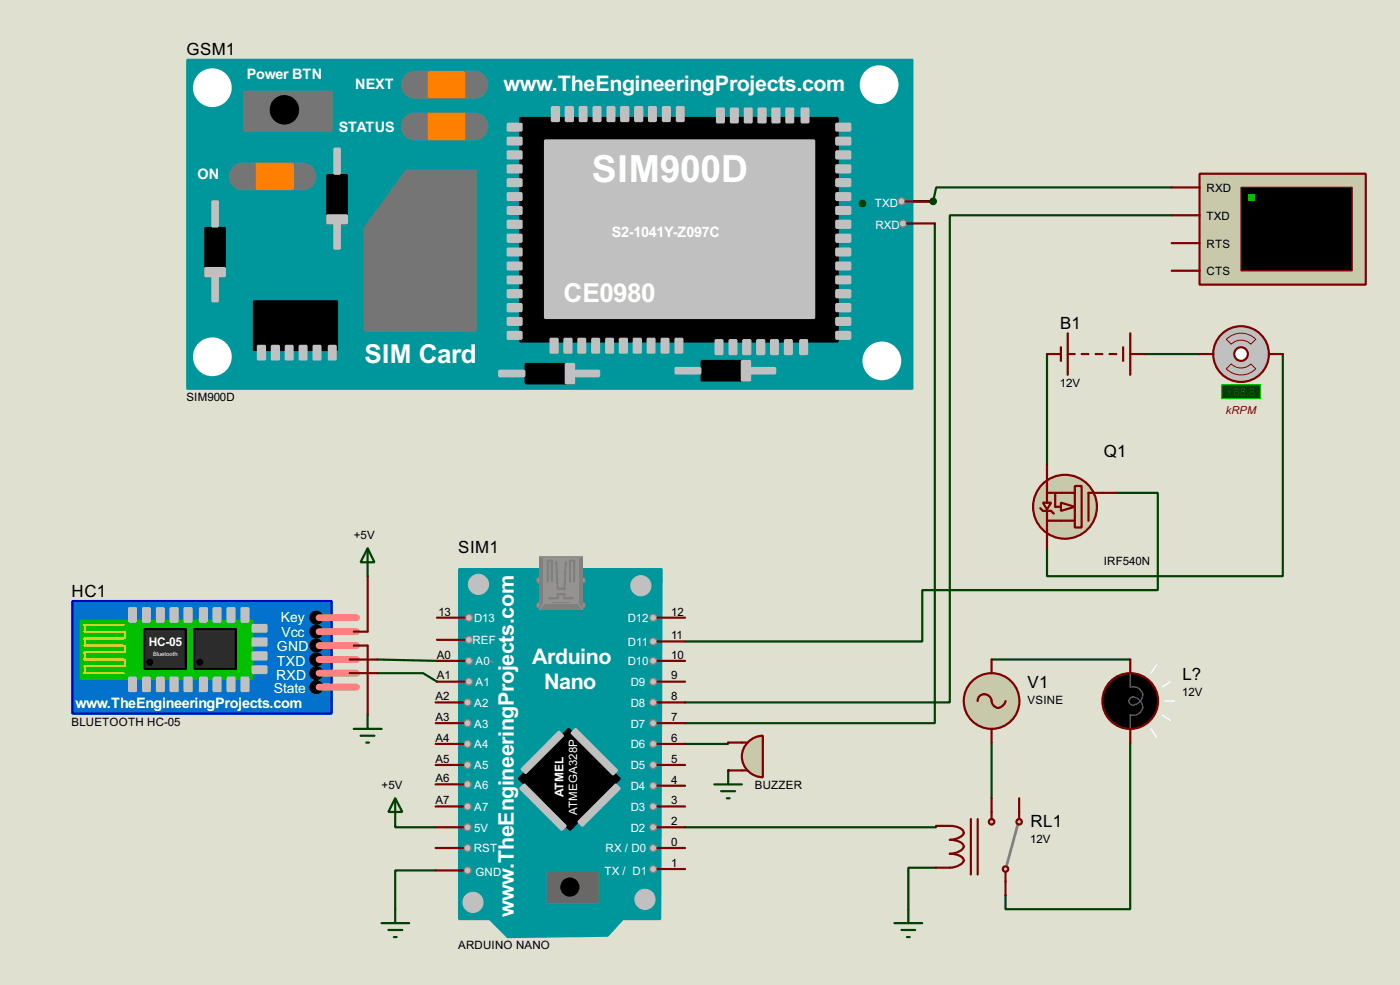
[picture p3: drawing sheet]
<svg xmlns="http://www.w3.org/2000/svg" width="256mm" height="180mm" viewBox="0 0 256 180" stroke-linecap="round" stroke-linejoin="round" font-family="sans-serif">
<path d="M0 0h256.5v180.3h-256.5z" fill="#e0e0d0"/>
<path d="M171 36.9h-13v.4M214.7 39.4h-40.7v89.2h-48.5M171.3 40.9v91.5h-45.8M69.1 123.2h8.4l2.6 1.6M69.1 120.7l11 .3" fill="none" stroke="#004000" stroke-width=".4"/>
<circle cx="171" cy="36.9" r=".2" fill="#004000"/>
<g fill="none" stroke="#004000" stroke-width=".4">
<path d="M214.7 34.3h-43.2l-.5 2.6h-13v.4M191.8 64.8v20.3M209.6 64.8h10.2M235 64.8v40.7h-43.2v-5.1M204.5 90.2h7.6v17.8h-43.1v9.4h-43.5M133.4 135.9v.3h-7.9M181.7 135.9v10.2M181.7 120.7h25.4M207.1 135.9v30.5h-22.9v-2.5M72.4 151.2v.2h7.4M79.8 159.3h-7.4v7.1M171.5 151.2v.2h-46"/>
<path d="M171.5 158.8h-5.1v7.6"/>
</g>
<circle cx="133.4" cy="141" r=".2" fill="#004000"/>
<path d="M84.1 104.2h37.1l-.2 64h-6.9l-2.8 3.1-18.3 .2-3.3-3.3h-5.6z" fill-rule="evenodd" fill="#00979c" stroke="#00979c" stroke-width=".4"/>
<g fill="#000" stroke="#000" stroke-width=".4">
<path d="M95.1 142.5l9.1-9.1 9.4 9.1-9.2 9.4z" fill-rule="evenodd"/>
<circle cx="104.4" cy="162.4" r="1.55"/>
</g>
<g fill="#c0c0c0" stroke="#c0c0c0" stroke-width=".4">
<path d="M95.6 140.8l6.8-6.9 .8 .8-6.9 6.8z" fill-rule="evenodd"/>
<path d="M106 150.4l6.8-6.8 .8 .7-6.9 6.9z" fill-rule="evenodd"/>
<path d="M105.5 133.4l7.6 7.6-.8 .8-7.6-7.6z" fill-rule="evenodd"/>
<path d="M95.3 144.3l.8-.7 7.6 7.6-.8 .7z" fill-rule="evenodd"/>
</g>
<path d="M100.4 159.8h9.1v5.4h-9.1z" fill="#686767" stroke="#686767" stroke-width=".4"/>
<path d="M89.7 121l.8 .2" fill="none" stroke="#939393" stroke-width=".18"/>
<circle cx="86.6" cy="165.2" r="1.85" fill="#c0c0c0" stroke="#c0c0c0" stroke-width=".18"/>
<g fill="#c0c0c0" stroke="#808080" stroke-width=".25">
<circle cx="119.6" cy="117.4" r=".65"/>
<circle cx="119.6" cy="113.1" r=".65"/>
<circle cx="119.6" cy="121" r=".65"/>
<circle cx="119.6" cy="124.8" r=".65"/>
<circle cx="119.6" cy="132.4" r=".65"/>
<circle cx="119.6" cy="128.6" r=".65"/>
<circle cx="119.6" cy="136.2" r=".65"/>
<circle cx="119.6" cy="140" r=".65"/>
<circle cx="119.6" cy="147.6" r=".65"/>
<circle cx="119.6" cy="143.8" r=".65"/>
<circle cx="119.6" cy="151.4" r=".65"/>
<circle cx="119.6" cy="155.2" r=".65"/>
<circle cx="119.6" cy="159.1" r=".65"/>
<circle cx="85.9" cy="113.1" r=".65"/>
<circle cx="85.9" cy="117.1" r=".65"/>
<circle cx="85.9" cy="121" r=".65"/>
<circle cx="85.6" cy="128.6" r=".65"/>
<circle cx="85.9" cy="124.8" r=".65"/>
<circle cx="85.6" cy="132.4" r=".65"/>
<circle cx="85.6" cy="136.2" r=".65"/>
<circle cx="85.6" cy="143.6" r=".65"/>
<circle cx="85.6" cy="140" r=".65"/>
<circle cx="85.6" cy="147.6" r=".65"/>
<circle cx="85.6" cy="151.4" r=".65"/>
<circle cx="85.6" cy="159.3" r=".65"/>
<circle cx="85.6" cy="155.2" r=".65"/>
</g>
<circle cx="118.1" cy="164.6" r="1.85" fill="#c0c0c0" stroke="#c0c0c0" stroke-width=".18"/>
<g fill="#939393" stroke="#757575" stroke-width=".18">
<circle cx="106.7" cy="106.2" r=".55"/>
<circle cx="106.7" cy="110.8" r=".55"/>
</g>
<g fill="#939393" stroke="#808080" stroke-width=".18">
<circle cx="98.8" cy="106.2" r=".55"/>
<circle cx="98.8" cy="110.8" r=".55"/>
</g>
<path d="M98.9 101.9h7.8v9.7h-7.8z" fill="#808080" stroke="#808080" stroke-width=".18"/>
<path d="M99.6 102.2h6.4v8.3h-6.4z" fill="#939393" stroke="#939393" stroke-width=".18"/>
<path d="M98.9 101.9l.7 .3M99.6 110.5l-.7 1.1M106 110.5l.7 1.1M106.7 101.9l-.7 .3" fill="none" stroke="#939393" stroke-width=".18"/>
<path d="M100.4 106.5v-3.8h.7v3.8M100.6 109.5h1.6v-.7h1.2v.7h1.6M101.9 102.9l.3 4.6M103.7 102.9l-.3 4.9h-1.2M104.4 106.5v-3.8h.8v3.8" fill="none" stroke="#808080" stroke-width=".4"/>
<path d="M101.1 110.3h3.3" fill="none" stroke="#808080" stroke-width=".2"/>
<g fill="#c0c0c0" stroke="#c0c0c0" stroke-width=".18">
<circle cx="117.4" cy="107.2" r="1.85"/>
<circle cx="87.6" cy="107" r="1.85"/>
</g>
<g fill="none" stroke="#800000" stroke-width=".4">
<path d="M80.1 113.1h5M80.1 117.1h5M120.5 117.4h5M120.5 113.1h5M79.8 136.2h5.1M79.8 132.4h5.1M79.8 128.6h5.1M80.1 124.8h5M80.1 121h5M120.5 136.2h5M120.5 132.4h5M120.5 128.6h5"/>
<path d="M120.5 124.8h5M120.5 121h5M79.8 155.2h5.1M79.8 151.4h5.1M79.8 147.6h5.1M79.8 140h5.1M79.8 159.3h5.1M79.8 143.6h5.1M120.5 155.2h5M120.5 159.1h5M120.5 151.4h5M120.5 147.6h5"/>
<path d="M120.5 143.8h5M120.5 140h5"/>
</g>
<path d="M34.3 11h132.9v60.2h-132.9z" fill="#00979c" stroke="#00979c" stroke-width=".4"/>
<path d="M60 32.1h3.6v8.8h-3.6zM95.3 21.6h58.2v40.9h-58.2zM37.6 41.7h3.6v8.9h-3.6zM46.5 55.2h15.3v8.9h-15.3zM96.3 66.6h8.9v3.6h-8.9zM128.6 66.1h8.9v3.6h-8.9z" fill="#000" stroke="#000" stroke-width=".4"/>
<g fill="#c0c0c0" stroke="#c0c0c0" stroke-width=".4">
<path d="M99.9 25.7h49.3v32.5h-49.3z"/>
<path d="M101.1 19.6h1.3v2.6h-1.3z"/>
<path d="M103.7 19.6h1.3v2.6h-1.3z"/>
<path d="M106.2 19.6h1.3v2.6h-1.3z"/>
<path d="M108.8 19.6h1.2v2.6h-1.2z"/>
<path d="M111.3 19.6h1.3v2.6h-1.3z"/>
<path d="M113.8 19.6h1.3v2.6h-1.3z"/>
<path d="M116.4 19.6h1.3v2.6h-1.3z"/>
<path d="M118.9 19.6h1.3v2.6h-1.3z"/>
<path d="M121.5 19.6h1.2v2.6h-1.2z"/>
<path d="M124 19.6h1.3v2.6h-1.3z"/>
<path d="M131.4 19.9h1.2v2.5h-1.2z"/>
<path d="M133.9 19.9h1.3v2.5h-1.3z"/>
<path d="M136.5 19.9h1.2v2.5h-1.2z"/>
<path d="M139 19.9h1.3v2.5h-1.3z"/>
<path d="M141.5 19.9h1.3v2.5h-1.3z"/>
<path d="M144.1 19.9h1.2v2.5h-1.2z"/>
<path d="M146.9 19.9h1.2v2.5h-1.2z"/>
<path d="M100.9 62h1.3v2.6h-1.3z"/>
<path d="M103.4 62h1.3v2.6h-1.3z"/>
<path d="M106 62h1.2v2.6h-1.2z"/>
<path d="M108.5 62h1.3v2.6h-1.3z"/>
<path d="M111.1 62h1.2v2.6h-1.2z"/>
<path d="M113.6 62h1.3v2.6h-1.3z"/>
<path d="M116.1 62h1.3v2.6h-1.3z"/>
<path d="M118.7 62h1.2v2.6h-1.2z"/>
<path d="M121.2 62h1.3v2.6h-1.3z"/>
<path d="M123.8 62h1.2v2.6h-1.2z"/>
<path d="M131.1 62.3h1.3v2.5h-1.3z"/>
<path d="M133.7 62.3h1.2v2.5h-1.2z"/>
<path d="M136.2 62.3h1.3v2.5h-1.3z"/>
<path d="M138.7 62.3h1.3v2.5h-1.3z"/>
<path d="M141.3 62.3h1.2v2.5h-1.2z"/>
<path d="M143.8 62.3h1.3v2.5h-1.3z"/>
<path d="M146.6 62.3h1.3v2.5h-1.3z"/>
<path d="M153.2 60.8h2.6v1.2h-2.6z"/>
<path d="M153.2 58.2h2.6v1.3h-2.6z"/>
<path d="M153.2 55.7h2.6v1.3h-2.6z"/>
<path d="M153.2 53.1h2.6v1.3h-2.6z"/>
<path d="M153.2 50.6h2.6v1.3h-2.6z"/>
<path d="M153.2 48.1h2.6v1.2h-2.6z"/>
<path d="M153.2 45.5h2.6v1.3h-2.6z"/>
<path d="M153.2 43h2.6v1.3h-2.6z"/>
<path d="M153.2 40.4h2.6v1.3h-2.6z"/>
<path d="M153.2 37.9h2.6v1.3h-2.6z"/>
<path d="M153.2 35.4h2.6v1.2h-2.6z"/>
<path d="M153.2 32.8h2.6v1.3h-2.6z"/>
<path d="M153.2 30.3h2.6v1.3h-2.6z"/>
<path d="M153.2 27.7h2.6v1.3h-2.6z"/>
<path d="M153.2 25.2h2.6v1.3h-2.6z"/>
<path d="M153.2 22.7h2.6v1.2h-2.6z"/>
<path d="M93 60.8h2.6v1.2h-2.6z"/>
<path d="M93 58.2h2.6v1.3h-2.6z"/>
<path d="M93 55.7h2.6v1.3h-2.6z"/>
<path d="M93 53.1h2.6v1.3h-2.6z"/>
<path d="M93 50.6h2.6v1.3h-2.6z"/>
<path d="M93 48.1h2.6v1.2h-2.6z"/>
<path d="M93 45.5h2.6v1.3h-2.6z"/>
<path d="M93 43h2.6v1.3h-2.6z"/>
<path d="M93 40.4h2.6v1.3h-2.6z"/>
<path d="M93 37.9h2.6v1.3h-2.6z"/>
<path d="M93 35.4h2.6v1.2h-2.6z"/>
<path d="M93 32.8h2.6v1.3h-2.6z"/>
<path d="M93 30.3h2.6v1.3h-2.6z"/>
<path d="M93 27.7h2.6v1.3h-2.6z"/>
<path d="M93 25.2h2.6v1.3h-2.6z"/>
<path d="M93 22.7h2.6v1.2h-2.6z"/>
<path d="M47.3 63.3h1.3v2.5h-1.3z"/>
<path d="M49.8 63.3h1.3v2.5h-1.3z"/>
<path d="M52.4 63.3h1.2v2.5h-1.2z"/>
<path d="M54.9 63.3h1.3v2.5h-1.3z"/>
<path d="M57.5 63.3h1.2v2.5h-1.2z"/>
<path d="M60.3 63.3h1.2v2.5h-1.2z"/>
<path d="M135.9 66.1h1.6v3.6h-1.6z"/>
<path d="M123.8 67.4h4.5v1h-4.5z"/>
<path d="M137.5 67.4h4.5v1h-4.5z"/>
<path d="M37.6 49.1h3.6v1.5h-3.6z"/>
<path d="M38.9 36.9h1v4.6h-1z"/>
<path d="M38.9 50.6h1v4.6h-1z"/>
<path d="M60 39.4h3.6v1.5h-3.6z"/>
<path d="M61.3 27.2h1v4.6h-1z"/>
<path d="M61.3 40.9h1v4.6h-1z"/>
<path d="M103.7 66.6h1.5v3.6h-1.5z"/>
<path d="M91.5 67.9h4.6v1h-4.6z"/>
<path d="M105.2 67.9h4.6v1h-4.6z"/>
</g>
<path d="M44.8 16.8h16v7.1h-16z" fill="#757575" stroke="#757575" stroke-width=".4"/>
<circle cx="52.1" cy="20.1" r="2.5" fill="#000" stroke="#000" stroke-width=".4"/>
<path d="M76 15.5h10.9M44.5 32.3h10.9M76 23.2h10.9" fill="none" stroke="#757575" stroke-width="5.1"/>
<g fill="#ff8000" stroke="#ff8000" stroke-width=".4">
<path d="M47 30h6.6v4.6h-6.6z"/>
<path d="M78.5 13.3h6.6v4.5h-6.6z"/>
<path d="M78.5 20.9h6.6v4.6h-6.6z"/>
</g>
<g fill="#fff" stroke="#fff" stroke-width=".4">
<circle cx="38.9" cy="65.3" r="3.4"/>
<circle cx="161" cy="15.5" r="3.4"/>
<circle cx="161.5" cy="66.1" r="3.4"/>
<circle cx="38.9" cy="16.1" r="3.4"/>
</g>
<path d="M112.6 14h1.2v1.3h-1.2z" fill="#00979c"/>
<g fill="#c0c0c0" stroke="#808080" stroke-width=".25">
<circle cx="165.1" cy="36.9" r=".65"/>
<circle cx="165.4" cy="40.9" r=".65"/>
</g>
<path d="M74.5 31.3h12.7v29.2h-20.3v-18.8z" fill-rule="evenodd" fill="#757575" stroke="#757575" stroke-width=".4"/>
<path d="M165.9 36.9h5.1M166.2 40.9h5.1" fill="none" stroke="#800000" stroke-width=".4"/>
<path d="M13.3 110h47.5v20.6h-47.5z" fill-rule="evenodd" fill="#0272cc" stroke="#0000c0" stroke-width=".4"/>
<path d="M14.8 113.6h31.5v10.7h-31.5z" fill-rule="evenodd" fill="#00c000" stroke="#00c000" stroke-width=".4"/>
<path d="M22.7 114.4h-7.2v1.2h7.2M22.7 116.9h-7.2v1.3h7.2M22.7 119.4h-7.2v1.3h7.2M22.9 115.6v1.3M22.9 118.2v1.2M22.7 122h-7.2v1.2h7.2M22.9 120.7v1.3" fill="none" stroke="#d9d300" stroke-width=".4"/>
<path d="M26.5 115.1h7.6v7.4h-7.6z" fill="#2c2c2c" stroke="#000" stroke-width=".4"/>
<circle cx="27.4" cy="121.2" r=".55" fill="#000" stroke="#000" stroke-width=".18"/>
<path d="M35.6 115.1h7.6v7.4h-7.6z" fill="#2c2c2c" stroke="#000" stroke-width=".4"/>
<g fill="#000" stroke="#000" stroke-width=".18">
<circle cx="57.9" cy="115.6" r="1.2"/>
<circle cx="57.9" cy="118.2" r="1.2"/>
<circle cx="57.9" cy="113.1" r="1.2"/>
<circle cx="36.6" cy="121.2" r=".55"/>
<circle cx="57.9" cy="120.7" r="1.2"/>
<circle cx="57.9" cy="125.8" r="1.2"/>
<circle cx="57.9" cy="123.2" r="1.2"/>
</g>
<g fill="#c0c0c0" stroke="#c0c0c0" stroke-width=".4">
<path d="M23.7 111.3h1.2v2.5h-1.2z"/>
<path d="M26.2 111.3h1.3v2.5h-1.3z"/>
<path d="M28.8 111.3h1.2v2.5h-1.2z"/>
<path d="M31.3 111.3h1.3v2.5h-1.3z"/>
<path d="M33.8 111.3h1.3v2.5h-1.3z"/>
<path d="M36.6 111.3h1.3v2.5h-1.3z"/>
<path d="M23.7 124h1.2v2.5h-1.2z"/>
<path d="M26.2 124h1.3v2.5h-1.3z"/>
<path d="M28.8 124h1.2v2.5h-1.2z"/>
<path d="M31.3 124h1.3v2.5h-1.3z"/>
<path d="M33.8 124h1.3v2.5h-1.3z"/>
<path d="M36.6 124h1.3v2.5h-1.3z"/>
<path d="M39.2 124h1.2v2.5h-1.2z"/>
<path d="M41.7 124h1.3v2.5h-1.3z"/>
<path d="M44.3 124h1.2v2.5h-1.2z"/>
<path d="M39.2 111.3h1.2v2.5h-1.2z"/>
<path d="M41.7 111.3h1.3v2.5h-1.3z"/>
<path d="M44.3 111.3h1.2v2.5h-1.2z"/>
<path d="M46.3 114.4h2.5v1.2h-2.5z"/>
<path d="M46.3 116.9h2.5v1.3h-2.5z"/>
<path d="M46.3 119.4h2.5v1.3h-2.5z"/>
<path d="M46.3 122h2.5v1.2h-2.5z"/>
</g>
<path d="M58.5 113.1h6.8M58.5 115.6h6.8M58.5 118.2h6.8M58.5 120.7h6.8M58.5 123.2h6.8M58.5 125.8h6.8" fill="none" stroke="#ff8080" stroke-width="1.3"/>
<path d="M64.1 123.2h5M64.1 120.7h5" fill="none" stroke="#800000" stroke-width=".4"/>
<path d="M219.8 31.8h30.4v20.3h-30.4z" fill="#c8c8aa" stroke="#800000" stroke-width=".4"/>
<path d="M227.4 34.3h20.3v15.3h-20.3z" fill="#000" stroke="#800000" stroke-width=".25"/>
<path d="M228.7 35.6h1.2v1.3h-1.2z" fill="#0f0"/>
<path d="M214.7 34.3h5.1M214.7 39.4h5.1M214.7 44.5h5.1M214.7 49.6h5.1" fill="none" stroke="#800000" stroke-width=".4"/>
<g fill="#004000" stroke="#004000" stroke-width=".4">
<circle cx="158" cy="37.3" r=".5"/>
<circle cx="170.9" cy="36.9" r=".5"/>
</g>
<path d="M72.4 146.1l1.3 2.5h-2.5zM72.4 146.1v5.1M69.9 169h5.1M71.2 170.2h2.5M72.2 171.5h.5M72.4 166.4v2.6" fill="none" stroke="#004000" stroke-width=".4"/>
<path d="M186.5 150.9l-2 7.4" fill="none" stroke="#808080" stroke-width=".5"/>
<g fill="#c8c8aa" stroke="#800000" stroke-width=".4">
<circle cx="184.2" cy="159.1" r=".5"/>
<circle cx="186.7" cy="150.4" r=".5"/>
</g>
<path d="M186.7 148.6v1.3" fill="none" stroke="#800000" stroke-width=".4"/>
<circle cx="181.6" cy="150.4" r=".5" fill="#c8c8aa" stroke="#800000" stroke-width=".4"/>
<path d="M171.5 151.2a8.4 8.4 0 0 1 4.3 .3 .89 .89 0 0 1 .8 .9 .89 .89 0 0 1-.8 .9l-1.2 .3-.6 .1a3.2 3.2 0 0 1 2.5 .9 .9 .9 0 0 1-.7 1.2l-1.2 .4-.6 .1a3.2 3.2 0 0 1 2.5 .8 .89 .89 0 0 1-.7 1.2 6.7 6.7 0 0 1-4.3 .5M177.9 149.9v10.2M179.1 149.9v10.2M181.7 146.1v3.8M184.2 159.6v4.3M186.7 146.1v2.5" fill="none" stroke="#800000" stroke-width=".4"/>
<path d="M163.9 169h5.1M165.2 170.2h2.5M166.2 171.5h.5M166.4 166.4v2.6" fill="none" stroke="#004000" stroke-width=".4"/>
<circle cx="181.6" cy="128.3" r="5.1" fill="#c8c8aa" stroke="#800000" stroke-width=".4"/>
<path d="M179.1 128.3a1.32 1.32 0 0 1 1.5-1.2 1.32 1.32 0 0 1 1.1 1.5 1.24 1.24 0 0 0 1.2 1 1.24 1.24 0 0 0 1.2-1l.1-.3M181.7 120.7v2.5M181.7 133.4v2.5M207.1 120.7v2.5M207.1 133.4v2.5" fill="none" stroke="#800000" stroke-width=".4"/>
<circle cx="207" cy="128.3" r="5.1" fill="#000" stroke="#800000" stroke-width=".4"/>
<path d="M207.1 123.2v2.6a1.68 1.68 0 0 1 2.2 1.1 1.68 1.68 0 0 1-1.4 2.1 .76 .76 0 0 1-1.1-.7 .76 .76 0 0 1 1.1-.7 1.67 1.67 0 0 1 1.4 1.5 1.67 1.67 0 0 1-1.1 1.7l-1.1 .1v2.5" fill="none" stroke="#606060" stroke-width=".25"/>
<path d="M210.9 133.4l1 1.5M211.9 121.7l-1 1.5M212.9 130.9l1.5 1M213.4 128.3h1.8M214.4 124.8l-1.5 1" fill="none" stroke="#feffff" stroke-width=".25"/>
<path d="M223.8 70.4h7.1v2.6h-7.1z" fill="#004000" stroke="#0f0" stroke-width=".2"/>
<circle cx="227.3" cy="64.8" r="5.1" fill="#c0c0c0" stroke="#800000" stroke-width=".4"/>
<path d="M224.7 67.5l.9-.9a2.54 2.54 0 0 0 3.6 0l.9 .9a3.8 3.8 0 0 1-5.4 0zM224.7 62.1a3.8 3.8 0 0 1 5.4 0l-.9 .9a2.54 2.54 0 0 0-3.6 0z" fill="none" stroke="#800000" stroke-width=".18"/>
<circle cx="227.3" cy="64.8" r="1.25" fill="#feffff" stroke="#800000" stroke-width=".4"/>
<path d="M219.8 64.8h2.5M232.5 64.8h2.5" fill="none" stroke="#800000" stroke-width=".4"/>
<g fill="#c8c8aa" stroke="#800000" stroke-width=".4">
<path d="M194.4 92l2.5 .8-2.5 .7z"/>
<circle cx="195.1" cy="92.8" r="5.9"/>
</g>
<path d="M196.9 89h1.3v7.6h-1.3z" fill="#c8c8aa" stroke="#800000" stroke-width=".4"/>
<path d="M191.8 90.2h5.1M191.8 95.3h5.1M193.3 90.2v2.6h1.1M202 90.2h-2.6v5.1" fill="none" stroke="#800000" stroke-width=".4"/>
<path d="M191.1 92h1.5l-.8 1.3z" fill="#c8c8aa" stroke="#800000" stroke-width=".4"/>
<g fill="none" stroke="#800000" stroke-width=".4">
<path d="M191.8 64.8h2.6M194.4 63.6v2.5M195.6 61v7.6M195.6 64.8h1.3M198.2 64.8h1.2M200.7 64.8h1.3M203.3 64.8h1.2M205.8 63.6v2.5M207.1 61v7.6M207.1 64.8h2.5M190.6 93l.5 .5h1.5l.5 .5M191.8 85.1v6.9"/>
<path d="M191.8 93.5v4.1M191.8 97.8v2.6M202 90.2h2.5M64.8 118.2h2.6v12.7M67.4 105.5v10.1h-2.6"/>
</g>
<path d="M67.4 100.4l1.2 2.5h-2.5zM67.4 100.4v5.1M64.8 133.4h5.1M66.1 134.7h2.5M67.1 135.9h.5M67.4 130.9v2.5M130.9 143.6h5M132.1 144.8h2.6M133.2 146.1h.5M133.4 141v2.6" fill="none" stroke="#004000" stroke-width=".4"/>
<path d="M137.1 135.8a3.9 3.9 0 0 1 2.7-1.1v7.6a3.8 3.8 0 0 1-3.6-2.4 3.8 3.8 0 0 1 .9-4.1z" fill-rule="evenodd" fill="#c8c8aa" stroke="#800000" stroke-width=".4"/>
<path d="M133.4 135.9h3.6M133.4 141h3.6" fill="none" stroke="#800000" stroke-width=".4"/>
<text font-size="7.7" fill="#fff" x="108.4" y="33.4">SIM900D</text>
<g font-size="5.4" fill="#fff">
<text x="103.2" y="55.3">CE0980</text>
<text x="66.8" y="66.5">SIM Card</text>
</g>
<g font-size="4.4" fill="#fff">
<text x="92.3" y="16.6">www.TheEngineeringProjects.com</text>
<text x="97.5" y="121.6">Arduino</text>
<text x="99.7" y="126.2">Nano</text>
<text x="94.2" y="159.1" transform="rotate(-90 94.2 159.1)">.TheEngineeringProjects.com</text>
<text x="94.2" y="167.9" transform="rotate(-90 94.2 167.9)">w</text>
</g>
<g font-size="3.5">
<text x="34.2" y="10.2">GSM1</text>
<text x="194.2" y="60.2">B1</text>
<text x="202.2" y="83.6">Q1</text>
<text x="84" y="101.2">SIM1</text>
<text x="13.1" y="109.2">HC1</text>
<text x="188.3" y="125.9">V1</text>
<text x="216.6" y="124.5">L?</text>
<text x="188.8" y="151.3">RL1</text>
</g>
<g font-size="3" fill="#fff">
<text x="45.2" y="14.5">Power BTN</text>
<text x="65.1" y="16.2">NEXT</text>
<text x="62" y="24.2">STATUS</text>
<text x="36.2" y="32.8">ON</text>
<text x="112.1" y="43.4">S2-1041Y-Z097C</text>
<text x="13.9" y="129.6">www.TheEngineeringProjects.com</text>
</g>
<g font-size="2.9" fill="#fff">
<text x="51.4" y="113.8">Key</text>
<text x="50.7" y="119.2">GND</text>
<text x="51.5" y="116.6">Vcc</text>
<text x="50.6" y="124.5">RXD</text>
<text x="50.7" y="122">TXD</text>
<text x="50.1" y="126.8">State</text>
</g>
<g font-size="2.5" fill="#fff">
<text x="27.2" y="118.2">HC-05</text>
<text x="103.2" y="145.9" transform="rotate(-90 103.2 145.9)">ATMEL</text>
</g>
<g font-size="2.4">
<text x="221" y="35.1">RXD</text>
<text x="221" y="40.2">TXD</text>
<text x="221" y="45.3">RTS</text>
<text x="221" y="50.4">CTS</text>
<text x="194.2" y="70.8">12V</text>
<text x="34.1" y="73.4">SIM900D</text>
<text x="64.8" y="98.6">+5V</text>
<text x="202.2" y="103.4">IRF540N</text>
<text x="80.3" y="112.7">13</text>
<text x="123" y="112.7">12</text>
<text x="123" y="117">11</text>
<text x="80" y="124.4">A1</text>
<text x="80" y="120.6">A0</text>
<text x="123" y="124.4">9</text>
<text x="123" y="120.6">10</text>
<text x="79.8" y="132">A3</text>
<text x="79.8" y="128.2">A2</text>
<text x="123" y="132">7</text>
<text x="123" y="128.2">8</text>
<text x="188.2" y="128.9">VSINE</text>
<text x="216.6" y="127.4">12V</text>
<text x="13.1" y="132.8">BLUETOOTH HC-05</text>
<text x="79.8" y="135.8">A4</text>
<text x="123" y="135.8">6</text>
<text x="79.8" y="139.6">A5</text>
<text x="79.8" y="143.2">A6</text>
<text x="123" y="143.4">4</text>
<text x="123" y="139.6">5</text>
<text x="69.9" y="144.4">+5V</text>
<text x="79.8" y="147.2">A7</text>
<text x="123" y="147.2">3</text>
<text x="138.3" y="144.5">BUZZER</text>
<text x="123" y="154.8">0</text>
<text x="123" y="151">2</text>
<text x="188.7" y="154.3">12V</text>
<text x="123" y="158.7">1</text>
<text x="83.9" y="173.7">ARDUINO NANO</text>
</g>
<g font-size="2.4" fill="#fff">
<text x="160.2" y="37.9">TXD</text>
<text x="160.4" y="42">RXD</text>
<text x="86.8" y="113.9">D13</text>
<text x="115" y="113.9">D12</text>
<text x="86.5" y="117.9">REF</text>
<text x="115" y="118.2">D11</text>
<text x="87.1" y="125.6">A1</text>
<text x="87.1" y="121.8">A0</text>
<text x="115" y="121.8">D10</text>
<text x="115.5" y="125.6">D9</text>
<text x="86.9" y="129.4">A2</text>
<text x="115.5" y="129.4">D8</text>
<text x="86.9" y="137">A4</text>
<text x="86.9" y="133.2">A3</text>
<text x="115.5" y="133.2">D7</text>
<text x="115.5" y="137">D6</text>
<text x="86.9" y="140.8">A5</text>
<text x="115.5" y="140.8">D5</text>
<text x="86.9" y="148.4">A7</text>
<text x="86.9" y="144.4">A6</text>
<text x="105.8" y="149.2" transform="rotate(-90 105.8 149.2)">ATMEGA328P</text>
<text x="115.5" y="144.6">D4</text>
<text x="115.5" y="148.4">D3</text>
<text x="86.9" y="152.2">5V</text>
<text x="115.5" y="152.2">D2</text>
<text x="86.8" y="156">RST</text>
<text x="87.1" y="160.4">GND</text>
<text x="110.7" y="160.1">TX / D1</text>
<text x="110.9" y="156">RX / D0</text>
</g>
<text font-size="2.4" fill="#008000" x="224.7" y="72.5">+88.8</text>
<text font-size="2.3" fill="#800000" x="224.6" y="75.8">kRPM</text>
<text font-size="1.2" fill="#fff" x="28.1" y="120.1">Bluetooth</text>
</svg>
